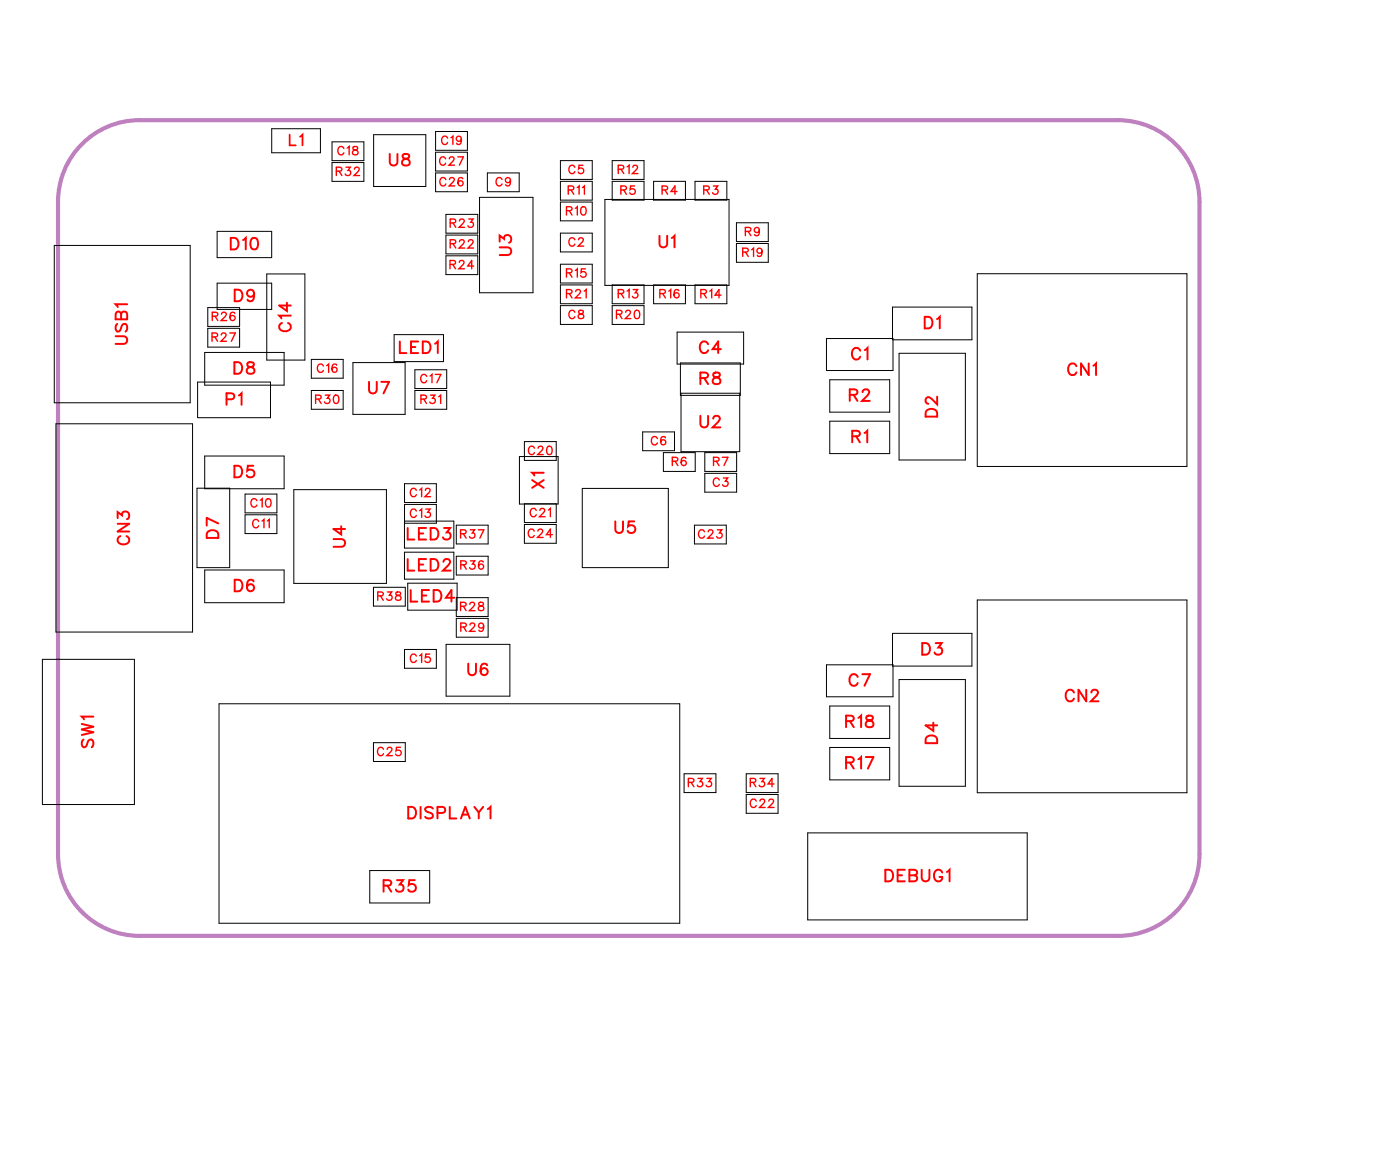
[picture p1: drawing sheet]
<svg xmlns="http://www.w3.org/2000/svg" width="86mm" height="71mm" viewBox="0 0 86 71" stroke-linecap="round" stroke-linejoin="round" font-family="sans-serif">
<path d="M5.3 8.5a5 5 0 0 1 3.3-1.1h60a5 5 0 0 1 5 5v40a5 5 0 0 1-5 5h-60a5 5 0 0 1-5-5v-40a5 5 0 0 1 1.7-3.9z" fill="none" stroke="#bf80bf" stroke-width=".25"/>
<g fill="none" stroke="#000" stroke-width=".06">
<path d="M3.3 15h8.4v9.7h-8.4zM12.7 18.9h2v1.1h-2zM13.3 14.2h3.4v1.6h-3.4zM13.3 17.4h3.4v1.6h-3.4zM16.4 16.8h2.3v5.3h-2.3zM16.7 7.9h3v1.5h-3zM20.4 8.7h1.9v1.1h-1.9zM20.4 10h1.9v1.1h-1.9zM22.9 8.3h3.2v3.1h-3.2zM26.7 10.6h2v1.2h-2zM26.7 8.1h2v1.1h-2zM26.7 9.3h2v1.2h-2z"/>
<path d="M27.3 13.1h2v1.2h-2zM27.3 14.4h2v1.2h-2zM27.3 15.7h2v1.1h-2zM29.4 12.1h3.3v5.8h-3.3zM29.9 10.6h1.9v1.2h-1.9zM34.4 9.8h1.9v1.2h-1.9zM34.4 11.1h1.9v1.2h-1.9zM34.4 12.4h1.9v1.1h-1.9zM34.4 14.3h1.9v1.1h-1.9zM34.4 16.2h1.9v1.1h-1.9zM34.4 17.5h1.9v1.1h-1.9zM34.4 18.7h1.9v1.2h-1.9z"/>
<path d="M37.1 12.2h7.6v5.3h-7.6zM37.5 9.8h2v1.2h-2zM37.5 11.1h2v1.2h-2zM37.5 17.5h2v1.1h-2zM37.5 18.7h2v1.2h-2zM40.1 11.1h1.9v1.2h-1.9zM40.1 17.5h1.9v1.1h-1.9zM42.6 11.1h2v1.2h-2zM42.6 17.5h2v1.1h-2zM45.2 13.7h1.9v1.1h-1.9zM45.2 14.9h1.9v1.2h-1.9zM54.7 18.8h4.9v2h-4.9z"/>
<path d="M59.9 16.8h12.9v11.8h-12.9zM3.4 26h8.4v12.7h-8.4zM12.1 29.9h2v4.9h-2zM12.1 23.4h4.5v2.2h-4.5zM12.6 21.6h4.8v2h-4.8zM12.6 28h4.8v2h-4.8zM12.6 34.9h4.8v2h-4.8zM12.7 20.1h2v1.2h-2zM15 30.3h2v1.1h-2zM15 31.6h2v1.1h-2zM18 30h5.7v5.8h-5.7zM19.1 22h1.9v1.2h-1.9z"/>
<path d="M19.1 23.9h1.9v1.2h-1.9zM21.6 22.2h3.2v3.2h-3.2zM22.9 36h2v1.2h-2zM24.2 20.5h3v1.7h-3zM24.8 31.9h3v1.7h-3v-2.7h2v1.2h-2M24.8 33.8h3v1.7h-3zM24.8 29.7h2v1.1h-2zM24.8 39.8h2v1.2h-2zM25 35.7h3v1.7h-3zM25.4 22.7h2v1.1h-2zM25.4 23.9h2v1.2h-2zM27.4 39.5h3.9v3.2h-3.9z"/>
<path d="M28 32.2h1.9v1.1h-1.9zM28 34.1h1.9v1.1h-1.9zM28 36.6h1.9v1.2h-1.9zM28 37.9h1.9v1.2h-1.9zM31.9 28h2.3v2.9h-2.3zM32.2 27.1h1.9v1.1h-1.9zM32.2 30.9h1.9v1.1h-1.9zM32.2 32.1h1.9v1.2h-1.9zM35.7 29.9h5.3v4.9h-5.3zM39.4 26.5h2v1.1h-2zM40.7 27.7h1.9v1.2h-1.9zM41.5 20.4h4.1v1.9h-4.1z"/>
<path d="M41.7 22.2h3.7v2h-3.7zM41.8 24.1h3.6v3.6h-3.6zM42.6 32.2h1.9v1.1h-1.9zM43.2 27.7h2v1.2h-2zM43.2 29h2v1.2h-2zM50.7 20.8h4.1v1.9h-4.1zM50.9 23.3h3.7v2h-3.7zM50.9 25.8h3.7v2h-3.7zM54.7 38.8h4.9v2h-4.9zM55.1 21.7h4.1v6.5h-4.1zM59.9 36.8h12.9v11.8h-12.9zM2.6 40.4h5.6v8.9h-5.6z"/>
<path d="M13.4 43.1h28.3v13.5h-28.3zM22.7 53.4h3.7v2h-3.7zM22.9 45.5h2v1.2h-2zM42 47.4h1.9v1.2h-1.9zM45.8 47.4h1.9v1.2h-1.9zM45.8 48.7h1.9v1.2h-1.9zM49.5 51.1h13.5v5.3h-13.5zM50.7 40.8h4.1v1.9h-4.1zM50.9 43.3h3.7v2h-3.7zM50.9 45.8h3.7v2h-3.7zM55.1 41.7h4.1v6.5h-4.1z"/>
</g>
<g fill="none" stroke="#f00" stroke-width=".12">
<path d="M7.2 19.9l-.1 .1 .1 .3h.2l.2-.4h.1l.1 .1-.1 .3M7.4 19.3v-.2h-.2l-.1 .5h.7v-.3l-.1-.2-.2 .1-.1 .4M7.8 18.7h-.7l.1 .1M14.2 14.6h.2a.38 .38 0 0 1 .2 .3 .38 .38 0 0 1-.2 .4h-.2zM14.4 17.8h.2a.38 .38 0 0 1 .3 .3 .38 .38 0 0 1-.3 .4h-.2zM14.9 14.7l.2-.1v.7M15.5 14.6h.1a.37 .37 0 0 1 .2 .3 .37 .37 0 0 1-.2 .4 .45 .45 0 0 1-.1-.7zM15.6 18a.22 .22 0 0 1-.3 .2 .22 .22 0 0 1-.1-.4 .22 .22 0 0 1 .4 .1v.1a.34 .34 0 0 1-.3 .5l-.1-.1M17.3 19.8a.26 .26 0 0 0-.2 .3 .26 .26 0 0 0 .3 .2h.2a.26 .26 0 0 0 .2-.2 .26 .26 0 0 0-.1-.3M17.6 18.6v.5l-.5-.4h.7M17.8 19.3h-.7l.2 .2M23.9 9.4v.5l.2 .2 .2-.1 .1-.6"/>
<path d="M24.7 9.5v.2l.3 .1 .1 .1a.24 .24 0 0 1-.2 .3 .24 .24 0 0 1-.2-.3l.4-.3v-.1zM30.6 15.2h.5l.2 .2v.2h-.7M30.6 14.8v-.4l.3 .2a.24 .24 0 0 1 .4-.1 .24 .24 0 0 1-.1 .4M40.4 14.5v.5l.2 .2 .3-.1v-.6M41.2 14.6l.2-.1v.7M56.7 19.4h.2a.38 .38 0 0 1 .3 .4 .38 .38 0 0 1-.3 .3h-.2zM57.5 19.6l.1-.2v.7M7.1 20.6h.5l.2 .2-.1 .2-.6 .1M7.2 31.8v-.4l.3 .2a.24 .24 0 0 1 .4-.2 .24 .24 0 0 1-.1 .4M7.2 32.1h.7l-.7 .5h.7M7.4 32.9a.26 .26 0 0 0-.2 .3 .26 .26 0 0 0 .3 .2h.2a.26 .26 0 0 0 .2-.2 .26 .26 0 0 0-.1-.3M12.8 32.6l.1-.1 .4 .1 .1 .4h-.7z"/>
<path d="M13.4 32.1l-.7-.4v.5M13.9 24.5l.4-.1v-.2l-.4-.1v.7M14.4 22.2h.2a.38 .38 0 0 1 .3 .4 .38 .38 0 0 1-.3 .3h-.2zM14.4 28.6h.2a.38 .38 0 0 1 .3 .3 .38 .38 0 0 1-.3 .4h-.2zM14.4 35.5h.2a.38 .38 0 0 1 .3 .4 .38 .38 0 0 1-.3 .3h-.2zM14.6 24.2l.2-.1v.7M15.2 22.2v.2l.3 .1 .1 .2a.24 .24 0 0 1-.2 .2 .24 .24 0 0 1-.3-.2l.5-.3-.1-.2zM15.5 28.6h-.3v.3a.25 .25 0 0 1 .3-.1 .25 .25 0 0 1 0 .4 .25 .25 0 0 1-.4-.1M15.6 35.6h-.1a.35 .35 0 0 0-.4 .2 .35 .35 0 0 0 .2 .4 .22 .22 0 0 0 .3-.2 .22 .22 0 0 0-.2-.2 .22 .22 0 0 0-.3 .2M20.5 33h.5l.2 .2-.1 .3h-.6M20.9 32.3v.5l-.4-.4h.7M22.6 23.4v.5l.2 .2 .3-.1v-.6"/>
<path d="M23.4 23.4h.5l-.4 .7M24.5 20.9v.7h.4M25 32.4v.7h.4M25 34.3v.7h.4M25.2 36.2v.7h.4M25.2 21.3h.3M25.6 20.9h-.4v.7h.4M25.7 34.6h.3M25.7 32.7h.3M25.9 36.5h.2M25.9 20.9h.3a.38 .38 0 0 1 .2 .4 .38 .38 0 0 1-.2 .3h-.3zM26.1 34.3h-.4v.7h.4"/>
<path d="M26.1 32.4h-.4v.7h.4M26.3 36.2h-.4v.7h.4M26.4 34.3h.2a.38 .38 0 0 1 .3 .3 .38 .38 0 0 1-.3 .4h-.2zM26.4 32.4h.2a.38 .38 0 0 1 .3 .3 .38 .38 0 0 1-.3 .4h-.2zM26.6 36.2h.2a.38 .38 0 0 1 .3 .3 .38 .38 0 0 1-.3 .4h-.2zM26.7 21.1l.1-.2v.7M27.2 34.4l.1-.1h.2l.1 .1-.1 .2-.3 .4h.4M27.2 32.4h.4l-.2 .2a.24 .24 0 0 1 .2 .4 .24 .24 0 0 1-.4-.1M27.9 36.6h-.6l.4-.4v.7M32.6 29.4l.7 .5M33.3 29h-.7l.2 .1M33.3 29.4l-.7 .5"/>
<path d="M37.7 32v.5l.2 .2 .3-.1v-.6M38.9 32h-.3l-.1 .3a.25 .25 0 0 1 .4 0 .25 .25 0 0 1 0 .3 .25 .25 0 0 1-.4-.1M43 23.2l.4-.1v-.1l-.1-.2h-.3v.7M43 25.5v.5l.2 .2 .2-.1v-.6M43.2 23.2l.2 .3M43.4 21.1a.26 .26 0 0 0-.3-.2 .26 .26 0 0 0-.2 .3v.2a.26 .26 0 0 0 .2 .2 .26 .26 0 0 0 .3-.1M43.7 25.7l.2-.2h.1l.1 .1-.1 .3-.3 .3h.5M43.8 22.9v.2l.3 .1 .1 .1a.24 .24 0 0 1-.3 .3 .24 .24 0 0 1-.2-.3l.4-.3v-.1zM44.2 21.4h-.5l.3-.5v.7M52.1 24.2h.4l.1-.2-.2-.1h-.3v.7M52.3 26.7h.4v-.2l-.1-.1h-.3v.7M52.3 24.2l.3 .4"/>
<path d="M52.5 26.7l.2 .4M52.8 21.5a.26 .26 0 0 0-.3-.2 .26 .26 0 0 0-.3 .3v.2a.26 .26 0 0 0 .3 .2 .26 .26 0 0 0 .3-.1M52.9 24l.1-.1h.2l.1 .1-.1 .2-.3 .4h.4M53 26.5l.2-.1v.7M53 21.5l.2-.2v.7M56.6 39.4h.2a.38 .38 0 0 1 .2 .4 .38 .38 0 0 1-.2 .3h-.2zM56.9 25.1h.1h.4l.1 .4h-.7zM57.4 39.4h.3l-.2 .3a.24 .24 0 0 1 .2 .4 .24 .24 0 0 1-.4-.1M57.5 24.3v.5l-.4-.4-.2-.1-.1 .2v.1l.1 .2M66 22.5a.26 .26 0 0 0-.3-.2 .26 .26 0 0 0-.2 .3v.1a.26 .26 0 0 0 .2 .3 .26 .26 0 0 0 .3-.2M66.8 22.3v.7l-.5-.7v.7M67 22.4l.2-.1v.7"/>
<path d="M5 44.4l.7 .1-.7 .2 .7 .2-.7 .2M5.1 45.3l-.1 .2 .1 .3 .2-.1 .2-.4h.1l.1 .2-.1 .3M5.7 43.9h-.7l.2 .2M23.5 54.3h.4l.1-.2-.2-.1h-.3v.7M23.8 54.3l.2 .4M24.3 54h.4l-.2 .2a.24 .24 0 0 1 .2 .4 .24 .24 0 0 1-.4-.1M25 49.5h.3a.38 .38 0 0 1 .2 .3 .38 .38 0 0 1-.2 .4h-.3zM25.4 54h-.3v.3a.25 .25 0 0 1 .3-.1 .25 .25 0 0 1 0 .4 .25 .25 0 0 1-.4-.1M25.8 49.5v.7M26.5 49.6l-.1-.1-.3 .1v.1l.4 .3v.1l-.1 .1-.3-.1M26.8 49.8h.4l.1-.3h-.5v.7M27.6 49.5v.7h.4"/>
<path d="M28.3 50.2l.2-.7 .3 .7M28.4 49.9h.3M28.7 40.7v.5l.2 .2 .3-.1v-.6M29.1 49.5l.3 .3v.4M29.6 49.5l-.2 .3M29.9 40.8l-.1-.1a.35 .35 0 0 0-.4 .3 .35 .35 0 0 0 .3 .4 .22 .22 0 0 0 .2-.2 .22 .22 0 0 0-.2-.2 .22 .22 0 0 0-.2 .2M29.9 49.6l.2-.1v.7M51.9 46.7h.4l.1-.2-.2-.1h-.3v.7M51.9 44.2h.4l.1-.2-.2-.1h-.3v.7M52.1 46.7l.3 .4M52.1 44.2l.3 .4M52.6 41.5a.26 .26 0 0 0-.3-.2 .26 .26 0 0 0-.2 .3v.2a.26 .26 0 0 0 .2 .2 .26 .26 0 0 0 .3-.1"/>
<path d="M52.6 46.5l.2-.1v.7M52.6 44l.2-.1v.7M52.9 41.3h.5l-.4 .7M53.1 46.4h.5l-.4 .7M53.2 43.9v.2l.3 .1 .1 .1a.24 .24 0 0 1-.3 .3 .24 .24 0 0 1-.2-.3l.4-.3v-.1zM54.3 53.3h.2a.38 .38 0 0 1 .3 .4 .38 .38 0 0 1-.3 .3h-.2zM55 53.7h.3M55.5 53.3h-.5v.7h.5M55.8 53.7h.4v.2l-.1 .1h-.3v-.7l.4 .1v.2l-.1 .1M56.5 53.3v.5l.2 .2 .3-.1v-.6M56.9 45.2l.1-.1 .4 .1 .1 .4h-.7zM57.2 44.3v.5l-.4-.3h.7"/>
<path d="M57.8 53.5a.26 .26 0 0 0-.3-.2 .26 .26 0 0 0-.2 .3v.2a.25 .25 0 0 0 .2 .2 .25 .25 0 0 0 .3-.2h-.2M58.1 53.5l.1-.2v.7M65.9 42.5a.26 .26 0 0 0-.3-.2 .26 .26 0 0 0-.2 .3v.1a.26 .26 0 0 0 .2 .3 .26 .26 0 0 0 .3-.2M66.6 42.3v.7l-.5-.7v.7M66.9 42.5l.2-.2h.1l.1 .1-.1 .3-.3 .3h.5"/>
</g>
<g fill="none" stroke="#f00" stroke-width=".08">
<path d="M13 19.4h.3l.1-.2-.4-.1v.6M13.2 19.4l.2 .3M13.6 19.3l.1-.2 .2 .1-.3 .5h.3M14.4 19.2a.22 .22 0 0 0-.3 .2 .22 .22 0 0 0 .3 .2 .16 .16 0 0 0-.1-.3 .16 .16 0 0 0-.2 .2M20.6 10.5h.3l.1-.2h-.4v.5M20.8 10.5l.2 .3M21.1 9.1a.19 .19 0 0 0-.2-.1 .19 .19 0 0 0-.2 .2v.1a.19 .19 0 0 0 .2 .2 .19 .19 0 0 0 .2-.1M21.2 10.3h.3l-.2 .1a.18 .18 0 0 1 .2 .3 .17 .17 0 0 1-.3 0M21.3 9.1l.1-.1v.5M21.7 9v.2l.3 .1a.17 .17 0 0 1-.2 .2 .17 .17 0 0 1-.2-.2l.3-.2v-.1zM21.7 10.4l.1-.1h.2l-.3 .5h.4M27.3 9.7a.19 .19 0 0 0-.2-.1 .19 .19 0 0 0-.1 .2v.1a.19 .19 0 0 0 .1 .2 .19 .19 0 0 0 .2-.1"/>
<path d="M27.3 11a.19 .19 0 0 0-.2-.1 .19 .19 0 0 0-.1 .2v.1a.19 .19 0 0 0 .1 .2 .19 .19 0 0 0 .2-.1M27.4 8.5a.19 .19 0 0 0-.2-.2 .19 .19 0 0 0-.1 .2v.2a.19 .19 0 0 0 .1 .2 .19 .19 0 0 0 .2-.2M27.6 9.7l.1-.1 .1 .1-.3 .4h.4M27.6 11l.1-.1 .2 .1-.4 .4h.4M27.6 16.2h.3v-.1l-.3-.1v.5M27.6 14.9h.3l.1-.1-.4-.1v.5M27.6 13.7l.3-.1 .1-.1-.4-.1v.5M27.7 8.4l.1-.1v.6M27.8 16.2l.1 .3M27.8 14.9l.2 .3M27.8 13.7l.2 .2M28.1 9.6h.3l-.2 .5"/>
<path d="M28.2 16.1l.1-.1 .2 .1-.4 .4h.4M28.2 14.8l.1-.1 .2 .1-.3 .4h.3M28.2 13.5l.1-.1 .2 .1-.3 .4h.3M28.3 8.5a.16 .16 0 0 1-.2 .1 .16 .16 0 0 1-.1-.2 .16 .16 0 0 1 .3 0l-.1 .4h-.2M28.4 11v-.1a.22 .22 0 0 0-.3 .2 .22 .22 0 0 0 .3 .2 .16 .16 0 0 0-.1-.2 .16 .16 0 0 0-.2 .1M28.7 14.8l.1-.1 .2 .1-.3 .4h.3M28.7 13.4h.3l-.1 .2a.17 .17 0 0 1 .1 .3 .17 .17 0 0 1-.3-.1M29 16.3h-.3l.2-.3v.5M30.8 11a.19 .19 0 0 0-.2-.1 .19 .19 0 0 0-.2 .2v.1a.19 .19 0 0 0 .2 .2 .19 .19 0 0 0 .2-.1M31.3 11.1a.16 .16 0 0 1-.2 .1 .16 .16 0 0 1-.1-.3 .16 .16 0 0 1 .3 .1l-.1 .4-.2-.1M34.7 18h.3l.1-.2h-.4v.5M34.7 12.9h.3l.1-.1-.4-.1v.5"/>
<path d="M34.7 16.7h.3l.1-.1-.4-.1v.5M34.8 11.6h.3l.1-.1-.4-.1v.5M34.9 18l.2 .3M34.9 12.9l.2 .3M34.9 16.7l.2 .3M35 11.6l.2 .3M35.3 14.7a.19 .19 0 0 0-.3-.1 .19 .19 0 0 0-.1 .2 .21 .21 0 0 0 .1 .2 .21 .21 0 0 0 .2 0h.1M35.3 10.3a.19 .19 0 0 0-.3-.2 .19 .19 0 0 0-.1 .2 .21 .21 0 0 0 .1 .3 .21 .21 0 0 0 .2 0l.1-.1M35.3 19.1a.19 .19 0 0 0-.3-.1 .19 .19 0 0 0-.1 .2 .21 .21 0 0 0 .1 .3 .21 .21 0 0 0 .2 0l.1-.1M35.3 12.8l.1-.1v.5M35.3 16.6l.1-.1v.5M35.3 17.9l.1-.1h.2l-.3 .5h.3"/>
<path d="M35.4 11.5l.1-.1v.5M35.5 14.7l.1-.1 .2 .1-.3 .4h.3M35.5 19v.2l.3 .2a.17 .17 0 0 1-.2 .1 .17 .17 0 0 1-.1-.1l.3-.3-.1-.1zM35.7 12.7a.23 .23 0 0 1 .3 .2 .23 .23 0 0 1-.3 .3l-.1-.2zM35.7 11.5l.1-.1v.5M35.7 10.1h-.2v.2a.18 .18 0 0 1 .3 0 .18 .18 0 0 1-.1 .3 .18 .18 0 0 1-.2-.1M35.8 17.8h.1v.5M35.9 16.5h-.2l-.1 .2a.18 .18 0 0 1 .3 0 .18 .18 0 0 1 0 .3 .18 .18 0 0 1-.3-.1M37.8 19.3l.3-.1v-.1l-.3-.1v.5M37.9 10.4l.3-.1 .1-.1-.4-.1v.5M37.9 18h.3l.1-.2h-.4v.5M38 19.3l.1 .2"/>
<path d="M38.1 11.6h.3v-.1l-.3-.1v.5M38.1 10.4l.2 .2M38.1 18l.2 .3M38.2 11.6l.2 .3M38.4 19.1l.1-.1 .2 .1-.4 .4h.4M38.5 10.2l.1-.1v.5M38.5 17.8h.1v.5M38.8 10.3l.1-.2 .2 .1-.3 .4h.3M38.8 17.8h.3l-.1 .1a.17 .17 0 0 1 .1 .3 .17 .17 0 0 1-.3 0M38.9 11.4h-.2l-.1 .2a.18 .18 0 0 1 .3 0 .18 .18 0 0 1 0 .3 .18 .18 0 0 1-.3-.1M39 19a.23 .23 0 0 1 .2 .3 .23 .23 0 0 1-.2 .2l-.1-.2zM40.5 18h.3v-.2h-.3v.5"/>
<path d="M40.6 11.6h.3v-.1l-.3-.1v.5M40.6 18l.2 .3M40.8 11.6l.1 .3M41 17.8h.1v.5M41.5 11.7h-.4l.3-.3v.5M41.6 17.8a.22 .22 0 0 0-.3 .2 .22 .22 0 0 0 .3 .2 .16 .16 0 0 0-.1-.2 .16 .16 0 0 0-.2 .1M43 18h.3v-.2h-.3v.5M43.2 18l.1 .3M43.2 11.6h.2l.1-.1-.3-.1v.5M43.3 11.6l.2 .3M43.5 17.8h.1v.5M43.7 11.4h.3l-.1 .2a.17 .17 0 0 1 .1 .3 .17 .17 0 0 1-.3-.1"/>
<path d="M44.2 18.1h-.4l.3-.3v.5M45.5 15.5l.3-.1 .1-.1-.4-.1v.5M45.7 14.2h.3v-.2l-.3-.1v.6M45.7 15.5l.2 .2M45.9 14.2l.1 .3M46.1 15.3l.1-.1v.5M46.6 14.1a.16 .16 0 0 1-.3 .1 .16 .16 0 0 1 0-.2 .16 .16 0 0 1 .2 0v.4h-.2M46.7 15.4a.16 .16 0 0 1-.2 .1 .16 .16 0 0 1 0-.2 .16 .16 0 0 1 .2 0v.4l-.3-.1M13 20.7l.3-.1v-.1l-.3-.1v.5M13.2 20.7l.1 .2M13.6 20.5l.1-.1 .2 .1-.4 .4h.4M14.1 20.4h.3l-.2 .5"/>
<path d="M15.8 30.7a.19 .19 0 0 0-.3-.1 .19 .19 0 0 0-.1 .2v.1a.19 .19 0 0 0 .1 .2 .19 .19 0 0 0 .3-.1M15.9 32a.19 .19 0 0 0-.3-.2 .19 .19 0 0 0-.1 .2v.2a.19 .19 0 0 0 .1 .2 .19 .19 0 0 0 .3-.2M16 30.7l.1-.1v.5M16.1 31.9l.1-.1v.6M16.4 30.6a.23 .23 0 0 1 .2 .2 .23 .23 0 0 1-.2 .3l-.1-.2zM16.4 31.9l.1-.1v.6M19.4 24.5l.2-.1 .1-.1-.3-.1v.5M19.5 24.5l.2 .2M19.8 22.4a.19 .19 0 0 0-.2-.1 .19 .19 0 0 0-.1 .2v.1a.19 .19 0 0 0 .1 .2 .19 .19 0 0 0 .2-.1M19.9 24.2h.3l-.1 .2a.17 .17 0 0 1 .1 .3 .17 .17 0 0 1-.3-.1M20 22.4l.2-.1v.5M20.5 24.2a.23 .23 0 0 1 .3 .3 .23 .23 0 0 1-.3 .2l-.1-.2z"/>
<path d="M20.7 22.4l-.1-.1a.22 .22 0 0 0-.3 .3 .22 .22 0 0 0 .4 .2 .16 .16 0 0 0-.1-.3 .16 .16 0 0 0-.2 .2M23.2 36.5h.3v-.1l-.3-.1v.5M23.3 36.5l.2 .3M23.8 36.3h.2l-.1 .2a.17 .17 0 0 1 .1 .3 .17 .17 0 0 1-.3-.1M24.3 36.3v.2l.3 .1a.17 .17 0 0 1-.2 .2 .17 .17 0 0 1-.1-.2l.3-.2-.1-.1zM25.5 30.1a.19 .19 0 0 0-.2-.2 .19 .19 0 0 0-.1 .2v.2a.19 .19 0 0 0 .1 .1 .19 .19 0 0 0 .2-.1M25.5 31.3a.19 .19 0 0 0-.2-.1 .19 .19 0 0 0-.1 .2v.1a.19 .19 0 0 0 .1 .2 .19 .19 0 0 0 .2-.1M25.7 30l.2-.1v.5M25.7 31.3l.2-.1v.5M25.8 24.5l.3-.1 .1-.1-.4-.1v.5M26 24.5l.2 .2M26.1 30.1l.1-.2 .2 .1-.3 .4h.3"/>
<path d="M26.1 31.2h.3l-.2 .2a.18 .18 0 0 1 .2 .3 .17 .17 0 0 1-.3-.1M26.2 23.1a.19 .19 0 0 0-.2-.2 .19 .19 0 0 0-.2 .2v.2a.19 .19 0 0 0 .2 .2 .19 .19 0 0 0 .2-.2M26.4 23h.1v.5M26.4 24.2h.3l-.2 .2a.18 .18 0 0 1 .2 .3 .17 .17 0 0 1-.3-.1M26.7 23h.3l-.2 .5M26.9 24.3l.1-.1v.5M28.2 37.2l.3-.1 .1-.1-.4-.1v.5M28.2 32.7h.3l.1-.1-.4-.1v.5M28.3 38.4h.2l.1-.1-.3-.1v.5M28.3 34.6h.2l.1-.1-.3-.1v.5M28.4 37.2l.2 .2M28.4 32.7l.2 .3"/>
<path d="M28.4 38.4l.2 .3M28.4 34.6l.2 .3M28.8 37l.1-.1 .2 .1-.3 .4h.3M28.8 38.3l.1-.1 .2 .1-.3 .4h.3M28.8 32.5h.3l-.1 .2a.17 .17 0 0 1 .1 .2 .17 .17 0 0 1-.3 0M28.8 34.4h.3l-.1 .2a.17 .17 0 0 1 .1 .2 .17 .17 0 0 1-.3 0M29.3 32.5h.4l-.3 .5M29.4 36.9v.2l.3 .2a.17 .17 0 0 1-.2 .1 .17 .17 0 0 1-.2-.1l.3-.3v-.1zM29.6 34.5v-.1a.22 .22 0 0 0-.3 .2 .22 .22 0 0 0 .3 .2 .16 .16 0 0 0 0-.2 .16 .16 0 0 0-.3 .1M29.7 38.4a.16 .16 0 0 1-.3 .1 .16 .16 0 0 1 0-.3 .16 .16 0 0 1 .2 .1v.4l-.2-.1M32.8 32.6a.19 .19 0 0 0-.3-.2 .19 .19 0 0 0-.1 .2v.1a.19 .19 0 0 0 .1 .2 .19 .19 0 0 0 .3-.1M32.8 27.5a.19 .19 0 0 0-.2-.1 .19 .19 0 0 0-.2 .1v.2a.19 .19 0 0 0 .2 .2 .19 .19 0 0 0 .2-.2"/>
<path d="M32.9 31.3a.19 .19 0 0 0-.2-.1 .19 .19 0 0 0-.2 .2v.1a.19 .19 0 0 0 .2 .2 .19 .19 0 0 0 .2-.1M33 32.6l.1-.2 .2 .1-.3 .4h.3M33 27.5l.1-.1 .2 .1-.3 .4h.3M33.1 31.3l.1-.1 .2 .1-.3 .4h.3M33.6 27.4a.23 .23 0 0 1 .3 .2 .23 .23 0 0 1-.3 .2l-.1-.2zM33.6 31.3l.2-.1v.5M33.9 32.8h-.4l.3-.4v.5M40.3 26.9a.19 .19 0 0 0-.2-.1 .19 .19 0 0 0-.2 .2v.1a.19 .19 0 0 0 .2 .2 .19 .19 0 0 0 .2-.2M40.8 26.8a.22 .22 0 0 0-.3 .2 .22 .22 0 0 0 .3 .2 .16 .16 0 0 0-.1-.2 .16 .16 0 0 0-.2 .1M41.2 28.3l.3-.1 .1-.1-.4-.1v.5M41.4 28.3l.2 .2M42.1 28.1h-.1a.22 .22 0 0 0-.3 .2 .22 .22 0 0 0 .4 .2 .16 .16 0 0 0-.1-.3 .16 .16 0 0 0-.2 .2"/>
<path d="M43.2 32.6a.19 .19 0 0 0-.2-.1 .19 .19 0 0 0-.2 .2v.1a.19 .19 0 0 0 .2 .2 .19 .19 0 0 0 .2-.1M43.4 32.6l.1-.1 .2 .1-.3 .4h.3M43.8 28.3l.2-.1 .1-.1-.3-.1v.5M43.9 28.3l.2 .2M44 32.5h.3l-.2 .2a.17 .17 0 0 1 .1 .2 .17 .17 0 0 1-.3 0M44.1 29.4a.19 .19 0 0 0-.2-.1 .19 .19 0 0 0-.2 .2v.1a.19 .19 0 0 0 .2 .2 .19 .19 0 0 0 .2-.1M44.3 28h.3l-.2 .5M44.4 29.3h.2l-.1 .2a.17 .17 0 0 1 .1 .3 .17 .17 0 0 1-.3-.1M23.5 45.9a.19 .19 0 0 0-.2-.1 .19 .19 0 0 0-.1 .2v.1a.19 .19 0 0 0 .1 .2 .19 .19 0 0 0 .2-.1M23.7 45.9l.1-.1 .2 .1-.3 .4h.4M24.6 45.8h-.3v.2a.18 .18 0 0 1 .3 0 .18 .18 0 0 1-.1 .3 .18 .18 0 0 1-.2-.1M25.5 40.2a.19 .19 0 0 0-.2-.1 .19 .19 0 0 0-.1 .2v.1a.19 .19 0 0 0 .1 .2 .19 .19 0 0 0 .2-.1"/>
<path d="M25.7 40.2l.2-.1v.5M26.4 40.1h-.3v.2a.18 .18 0 0 1 .3 0 .18 .18 0 0 1-.1 .3 .18 .18 0 0 1-.2-.1M42.2 48l.3-.1 .1-.1-.4-.1v.5M42.4 48l.2 .2M42.8 47.7h.3l-.2 .2a.18 .18 0 0 1 .2 .3 .17 .17 0 0 1-.3-.1M43.4 47.7h.2l-.1 .2a.17 .17 0 0 1 .1 .3 .17 .17 0 0 1-.3-.1M46 48l.3-.1 .1-.1-.4-.1v.5M46.2 48l.2 .2M46.4 49.1a.19 .19 0 0 0-.2-.1 .19 .19 0 0 0-.2 .2v.1a.19 .19 0 0 0 .2 .2 .19 .19 0 0 0 .2-.1M46.6 47.7h.3l-.2 .2a.18 .18 0 0 1 .2 .3 .17 .17 0 0 1-.3-.1M46.6 49.1l.1-.1 .2 .1-.3 .4h.3M47.2 49.1v-.1l.2 .1-.3 .4h.4"/>
<path d="M47.5 48.1h-.4l.2-.4v.5"/>
</g>
<path d="M17.8 8.3v.6h.3M18.4 8.4l.2-.1v.6" fill="none" stroke="#f00" stroke-width=".11"/>
<g font-size="1.2" fill="#fff">
<text x="23.8" y="10.4">U8</text>
<text x="14.1" y="15.6">D10</text>
<text x="31.6" y="15.7" transform="rotate(-90 31.6 15.7)">U3</text>
<text x="40.4" y="15.5">U1</text>
<text x="8.1" y="21.1" transform="rotate(-90 8.1 21.1)">USB1</text>
<text x="14.3" y="23.2">D8</text>
<text x="14.3" y="18.8">D9</text>
<text x="18.1" y="20.4" transform="rotate(-90 18.1 20.4)">C14</text>
<text x="24.5" y="21.9">LED1</text>
<text x="42.9" y="21.9">C4</text>
<text x="42.9" y="23.8">R8</text>
<text x="52.2" y="22.3">C1</text>
<text x="56.6" y="20.4">D1</text>
<text x="65.4" y="23.3">CN1</text>
<text x="13.8" y="25.1">P1</text>
<text x="14.3" y="29.6">D5</text>
<text x="22.6" y="24.4">U7</text>
<text x="33.6" y="30" transform="rotate(-90 33.6 30)">X1</text>
<text x="42.9" y="26.5">U2</text>
<text x="52" y="24.9">R2</text>
<text x="52.2" y="27.4">R1</text>
<text x="57.8" y="25.6" transform="rotate(-90 57.8 25.6)">D2</text>
<text x="8.2" y="33.4" transform="rotate(-90 8.2 33.4)">CN3</text>
<text x="13.7" y="33" transform="rotate(-90 13.7 33)">D7</text>
<text x="21.5" y="33.6" transform="rotate(-90 21.5 33.6)">U4</text>
<text x="24.9" y="35.3">LED2</text>
<text x="24.9" y="33.4">LED3</text>
<text x="37.7" y="33">U5</text>
<text x="14.3" y="36.5">D6</text>
<text x="25.1" y="37.2">LED4</text>
<text x="28.7" y="41.7">U6</text>
<text x="56.5" y="40.4">D3</text>
<text x="6" y="45.9" transform="rotate(-90 6 45.9)">SW1</text>
<text x="51.8" y="47.4">R17</text>
<text x="51.8" y="44.9">R18</text>
<text x="52" y="42.3">C7</text>
<text x="57.8" y="45.6" transform="rotate(-90 57.8 45.6)">D4</text>
<text x="65.3" y="43.3">CN2</text>
<text x="25" y="50.5">DISPLAY1</text>
<text x="23.5" y="55">R35</text>
<text x="54.2" y="54.3">DEBUG1</text>
</g>
<text font-size="1.1" fill="#fff" x="17.7" y="9.2">L1</text>
<g font-size=".9" fill="#fff">
<text x="20.6" y="11">R32</text>
<text x="20.7" y="9.7">C18</text>
<text x="26.9" y="10.3">C27</text>
<text x="26.9" y="11.6">C26</text>
<text x="27" y="9.1">C19</text>
<text x="30.4" y="11.6">C9</text>
<text x="34.8" y="10.9">C5</text>
<text x="37.9" y="10.9">R12</text>
<text x="27.6" y="16.7">R24</text>
<text x="27.6" y="15.4">R22</text>
<text x="27.6" y="14.1">R23</text>
<text x="34.7" y="13.4">R10</text>
<text x="34.7" y="17.2">R15</text>
<text x="34.8" y="12.1">R11</text>
<text x="34.8" y="15.3">C2</text>
<text x="38" y="12.1">R5</text>
<text x="40.6" y="12.1">R4</text>
<text x="43.1" y="12.1">R3</text>
<text x="45.5" y="15.9">R19</text>
<text x="45.7" y="14.7">R9</text>
<text x="13" y="21.1">R27</text>
<text x="13" y="19.9">R26</text>
<text x="19.4" y="23">C16</text>
<text x="25.8" y="23.7">C17</text>
<text x="34.7" y="18.5">R21</text>
<text x="34.8" y="19.7">C8</text>
<text x="37.8" y="19.7">R20</text>
<text x="37.9" y="18.5">R13</text>
<text x="40.4" y="18.5">R16</text>
<text x="42.9" y="18.5">R14</text>
<text x="19.3" y="24.9">R30</text>
<text x="25.8" y="24.9">R31</text>
<text x="32.4" y="28.1">C20</text>
<text x="39.9" y="27.5">C6</text>
<text x="41.2" y="28.8">R6</text>
<text x="43.7" y="28.8">R7</text>
<text x="15.3" y="31.3">C10</text>
<text x="15.5" y="32.6">C11</text>
<text x="25.1" y="30.7">C12</text>
<text x="25.1" y="31.9">C13</text>
<text x="28.2" y="33.2">R37</text>
<text x="28.2" y="35.1">R36</text>
<text x="32.4" y="33.2">C24</text>
<text x="32.5" y="31.9">C21</text>
<text x="42.8" y="33.2">C23</text>
<text x="43.7" y="30">C3</text>
<text x="23.1" y="37">R38</text>
<text x="25.1" y="40.8">C15</text>
<text x="28.2" y="37.6">R28</text>
<text x="28.2" y="38.9">R29</text>
<text x="23.1" y="46.5">C25</text>
<text x="42.2" y="48.4">R33</text>
<text x="46" y="49.7">C22</text>
<text x="46" y="48.4">R34</text>
</g>
</svg>
